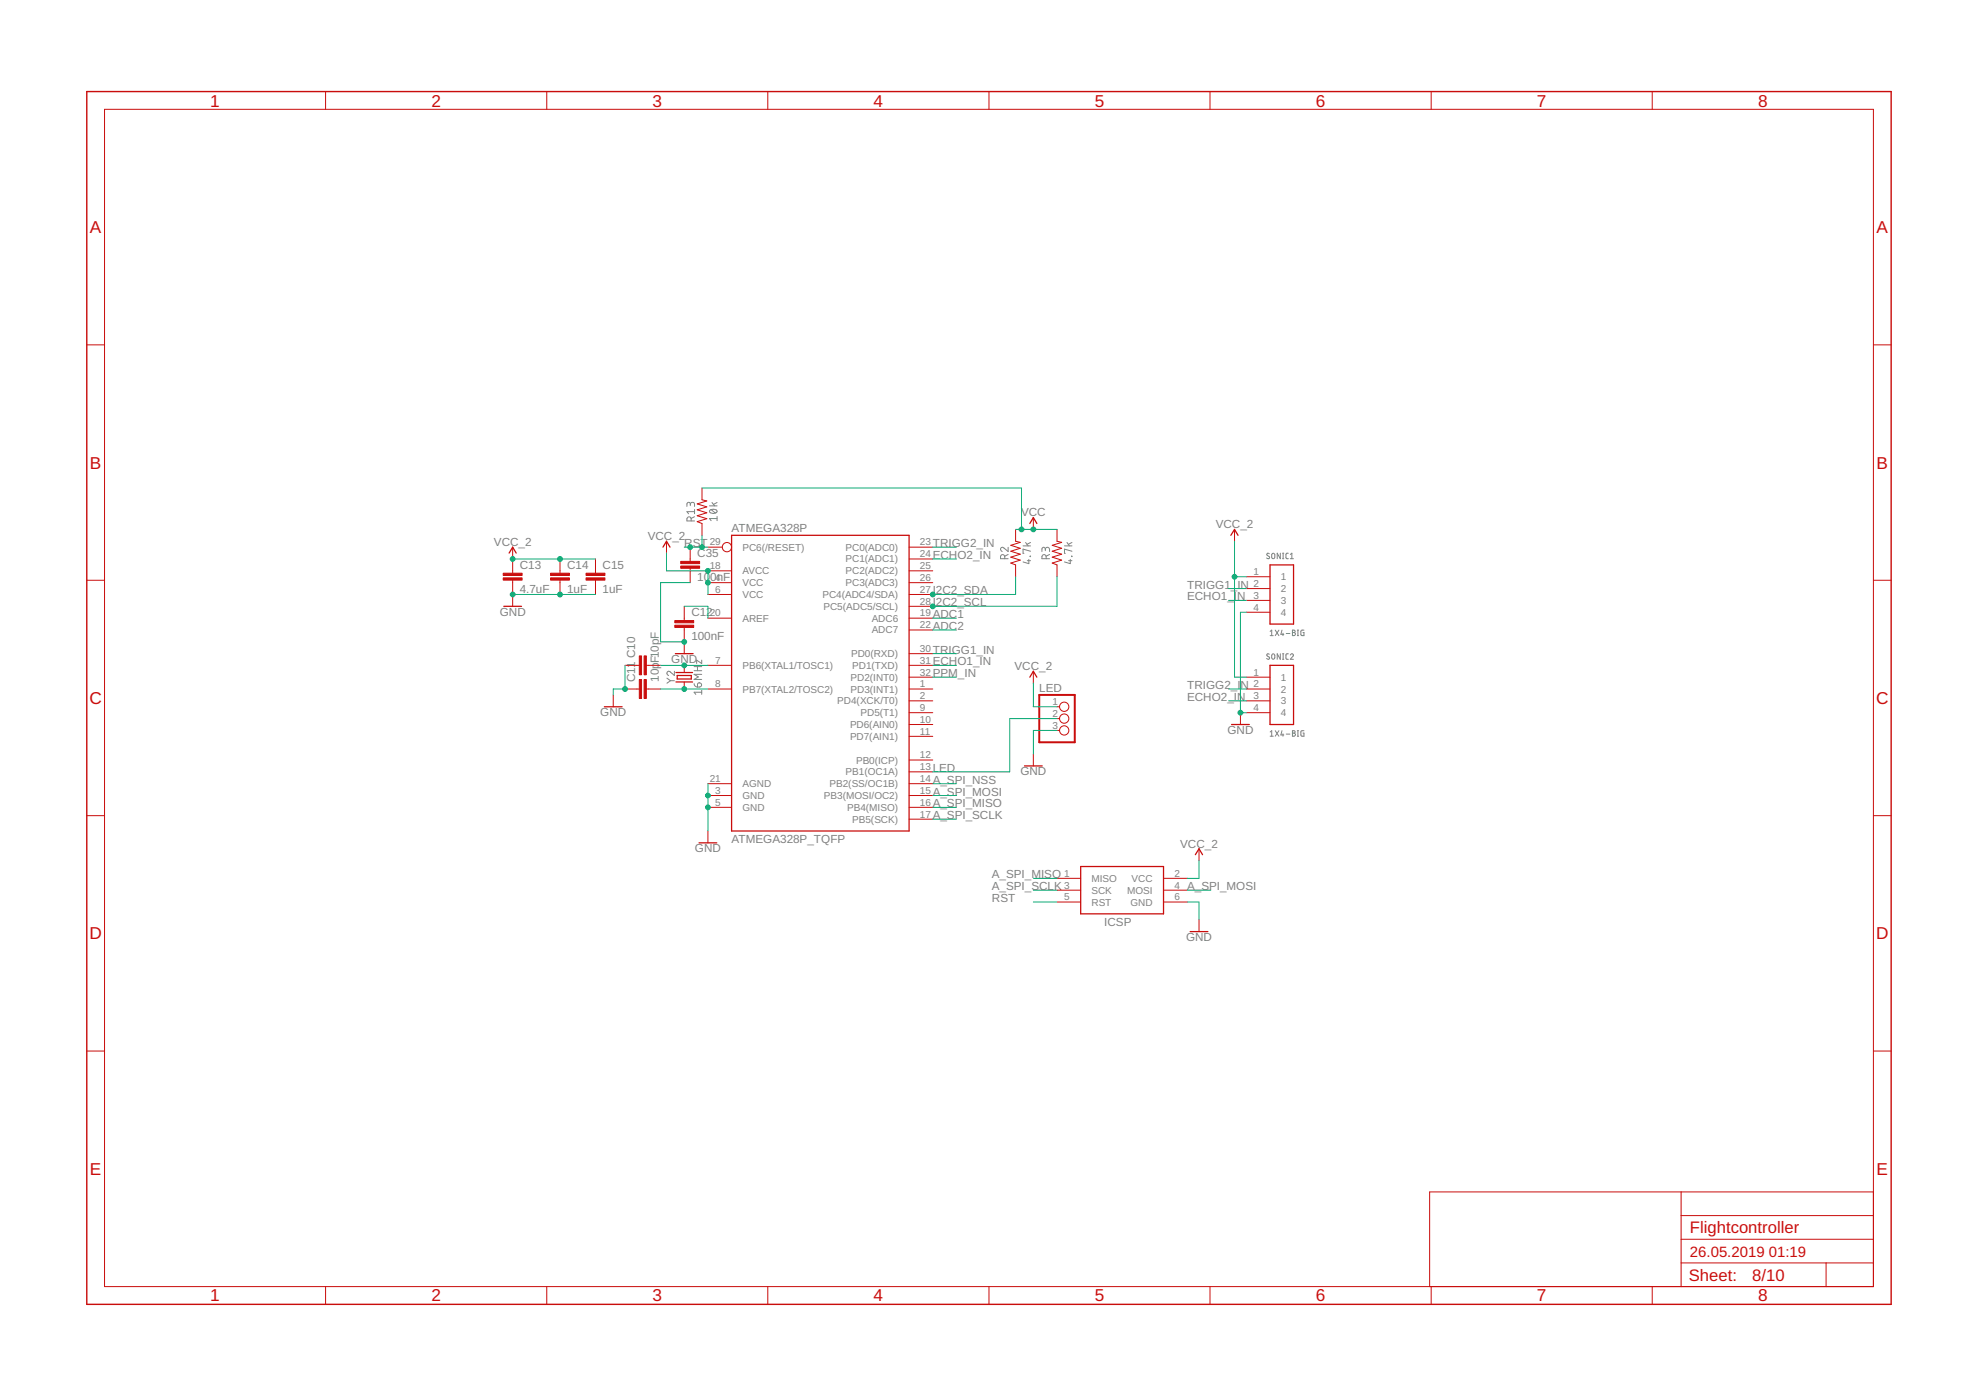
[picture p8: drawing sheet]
<svg xmlns="http://www.w3.org/2000/svg" width="297mm" height="210mm" viewBox="0 0 297 210" stroke-linecap="round" stroke-linejoin="round" font-family="sans-serif">
<g fill="none" stroke="#808080" stroke-width=".15">
<path d="M103.7 75.8a.32 .32 0 0 1 .3-.3 .32 .32 0 0 1 .4 .3v.3M103.7 76v-.4l-.3-.1-.2 .2v.4M103.8 78.3v-.3a.32 .32 0 0 0-.3-.4 .32 .32 0 0 0-.3 .4v.3h1.2M104.4 77.6l-.6 .3M104.4 76.9h-1.2l.3 .3M104.4 76.6v.6M106.6 76h1.1M106.7 76.6a.72 .72 0 0 1 1 .2 .67 .67 0 0 1-1.1 0zM106.8 76.6l.7 .5M107 75.5l.4 .5M107.7 77.9h-1.1l.2 .3M107.7 77.6v.6"/>
<path d="M107.7 75.5l-.5 .3M105.4 99.2v.5l-.7-.5v.5M151 83.9l-.1-.4a.31 .31 0 0 0-.3-.2 .31 .31 0 0 0-.3 .3v.3h1.2M151.5 82.2v.7l-.7-.6a.31 .31 0 0 0-.5 .1 .31 .31 0 0 0 .3 .5M151.5 83.3l-.5 .3M153.7 82h1.1M154.1 81.5l.4 .5M154.3 84.2h.5M154.6 84.1v.6l-.9-.3M154.8 83.6h.1M154.8 82.8l-1.1-.3v.6h.1M154.8 81.5l-.5 .3"/>
<path d="M157.1 82.5a.32 .32 0 0 1 .3-.3 .32 .32 0 0 1 .3 .3v.4M157.1 82.7l-.1-.3-.3-.2-.1 .2-.1 .5M157.2 83.9l-.1-.4a.31 .31 0 0 0-.3-.2 .31 .31 0 0 0-.3 .3v.3h1.2M157.7 83.3l-.5 .3M159.9 82h1.2M160.3 81.5l.4 .5M160.5 84.2h.6M160.8 84.1v.6l-.9-.3M161 83.6h.1zM161.1 82.8l-1.2-.3v.6h.2M161.1 81.5l-.6 .3M190.7 83.2l-.3-.1-.1 .2 .4 .4v.2h-.1l-.3-.1"/>
<path d="M190.7 98.3h-.3l-.1 .1 .4 .4v.2l-.1 .1-.3-.2M190.8 94.9l.3-.2v.8M190.8 95.5h.5M191.2 83.2h.3v.5a.23 .23 0 0 1-.2 .2 .23 .23 0 0 1-.2-.2zM191.2 98.3h.2l.1 .2v.3l-.1 .2a.22 .22 0 0 1-.3-.2zM191.6 94.7l.6 .8M192.2 94.7l-.6 .8M192.4 83.1v.8l-.5-.8v.8M192.4 98.2v.9l-.5-.9v.9M192.6 94.7l-.2 .6h.5M192.7 83.1h.2M192.7 83.9h.2"/>
<path d="M192.7 99.1h.2M192.7 98.2h.2M192.8 95.1v.4M192.8 83.1v.8M192.8 98.2v.9M193.3 95.2h.5M193.6 83.1h-.3l-.1 .2v.6h.4M193.6 98.2l-.3 .1-.1 .1v.6l.4 .1M193.9 98.4a.23 .23 0 0 1 .3-.2 .23 .23 0 0 1 .1 .4l-.4 .5h.4M193.9 83.9h.4M193.9 83.3l.2-.2v.8M194.2 94.7h.3l.1 .2-.2 .1 .2 .3-.2 .2h-.2z"/>
<path d="M194.2 95h.2M194.9 95.5h.2M194.9 94.7h.2M195 94.7v.8M195.9 94.7l-.4 .1v.7h.4v-.5h-.1M100.2 101.9l.5 .4M100.7 102.3l-.5 .4M100.7 102.3h.6M101.3 100.9v.6l-.6-.5a.31 .31 0 0 0-.5 0 .31 .31 0 0 0 .3 .5M104.3 102.7l.1 .3 .4 .2M104.3 100.8h1.1M104.3 100.2h1.1"/>
<path d="M104.8 100.2v.6M104.9 102.7a.32 .32 0 0 1 .5 .1 .32 .32 0 0 1-.3 .4h-.3zM105.4 104h-1.1l.2 .3M105.4 103.7v.6M105.4 101.3h-1.1l.6 .4-.6 .4h1.1M190.8 110l.3-.2v.8M190.8 110.6h.5M191.6 109.8l.6 .8M192.2 109.8l-.6 .8M192.6 109.8l-.2 .6h.5M192.8 110.3v.3M193.3 110.3h.5"/>
<path d="M194.2 109.8h.3l.1 .2-.2 .2 .2 .2-.2 .2h-.2zM194.2 110.2h.2M194.9 110.6h.2M194.9 109.8h.2M195 109.8v.8M195.9 109.8l-.4 .1v.7h.4v-.4h-.1"/>
</g>
<g fill="none" stroke="#c90d0c" stroke-width=".19">
<path d="M154.7 78.7l.6-.9 .5 .9M75.7 91.1h2.7M76.5 83.1l.5-.9 .6 .9M99.6 82.2l.5-.9 .6 .9M101.5 98.2h2.6M109.9 80.4h26.7v44.5h-26.7zM184.9 80.4l.6-.9 .5 .9M190.8 84.9h3.6v8.9h-3.6zM190.8 100h3.6v8.9h-3.6zM90.8 106.2h2.7M101.6 101h2.5M101.6 102.5h2.5"/>
<path d="M101.7 101.5h2.2v.5h-2.2zM153.9 115.1h2.7M154.7 101.7l.6-.8 .5 .8M185 108.9h2.7M105 126.6h2.7M162.4 130.2h12.4v7.1h-12.4zM178.8 140h2.7M179.6 128.4l.5-.9 .6 .9"/>
</g>
<g fill="none" stroke="#c90d0c" stroke-width=".15">
<path d="M15.7 16.4h265.8v176.9h-265.8zM48.9 13.8v2.6M82.1 13.8v2.6M115.4 13.8v2.6M148.6 13.8v2.6M181.8 13.8v2.6M215 13.8v2.6M248.2 13.8v2.6M13 51.8h2.7M281.5 51.8h2.6M105.5 73.3v1.8l.7 .2-1.4 .4 1.4 .5-1.4 .4 1.4 .4-1.4 .5 1.4 .4-1.4 .5 .7 .3v1.7M152.6 79.5v1.8l.7 .2-1.4 .4 1.4 .5-1.4 .4 1.4 .5-1.4 .4 1.4 .5-1.4 .4 .7 .3v1.8"/>
<path d="M155.3 77.8v1.7M158.8 79.5v1.8l.7 .2-1.4 .4 1.4 .5-1.4 .4 1.4 .5-1.4 .4 1.4 .5-1.4 .4 .7 .3v1.8M185.5 79.5v1.8M13 87.2h2.7M77 82.2v3.9M77 87.2v3.9M84.1 84v2.1M84.1 87.2v2.1M89.5 84v2.1M89.5 87.2v2.1M93.9 100h2.2M97.1 100h2.2"/>
<path d="M100.1 81.3v1.8M102.8 91.1v2.1M102.8 94.3v3.9M102.8 100v1M103.7 82.2v2.1M103.7 85.4v2.1M106.4 100h3.5M106.4 87.5h3.5M106.4 89.3h3.5M106.4 92.9h3.5M106.4 85.8h3.5M106.4 82.2h2.1"/>
<path d="M136.6 100h3.5M136.6 87.5h3.5M136.6 89.3h3.5M136.6 92.9h3.5M136.6 85.8h3.5M136.6 98.2h3.5M136.6 94.7h3.5M136.6 91.1h3.5M136.6 84h3.5M136.6 82.2h3.5M187.3 86.7h3.5M187.3 88.4h3.5"/>
<path d="M187.3 90.2h3.5M187.3 92h3.5M281.5 87.2h2.6M92.1 104.4v1.8M93.9 103.5h2.2M97.1 103.5h2.2M102.8 102.5v1M106.4 103.5h3.5M106.4 119.5h3.5M106.4 117.8h3.5M136.6 103.5h3.5M136.6 119.5h3.5"/>
<path d="M136.6 117.8h3.5M136.6 116h3.5M136.6 114.2h3.5M136.6 110.6h3.5M136.6 108.9h3.5M136.6 107.1h3.5M136.6 105.3h3.5M136.6 101.7h3.5M155.3 100.9v1.7M155.3 113.3v1.8M158.8 106.2h.4M158.8 108h.4"/>
<path d="M158.8 109.7h.4M186.4 107.1v1.8M187.3 103.5h3.5M187.3 107.1h3.5M187.3 105.3h3.5M187.3 101.7h3.5M13 122.6h2.7M106.4 121.3h3.5M106.4 124.9v1.7M136.6 123.1h3.5M136.6 121.3h3.5M158.8 132h3.6"/>
<path d="M158.8 133.8h3.6M158.8 135.5h3.6M174.8 132h3.6M174.8 133.8h3.6M174.8 135.5h3.6M180.1 127.5v1.8M180.1 138.2v1.8M281.5 122.6h2.6M13 157.9h2.7M281.5 157.9h2.6M252.6 179.1v14.2M281.5 179.1h-66.7v14.2"/>
<path d="M48.9 193.3v2.7M82.1 193.3v2.7M115.4 193.3v2.7M148.6 193.3v2.7M181.8 193.3v2.7M215 193.3v2.7M248.2 193.3v2.7M252.6 189.8h28.9M252.6 186.2h28.9M252.6 182.6h28.9M274.4 189.8v3.5"/>
<circle cx="109.2" cy="82.2" r=".7"/>
<circle cx="159.9" cy="106.2" r=".7"/>
<circle cx="159.9" cy="108" r=".7"/>
<circle cx="159.9" cy="109.7" r=".7"/>
</g>
<g fill="#c90d0c" stroke="#c90d0c" stroke-width=".15">
<path d="M96.8 98.6h.3v2.8h-.3z"/>
<path d="M96.1 98.6h.3v2.8h-.3z"/>
<path d="M96.8 102.1h.3v2.8h-.3z"/>
<path d="M96.1 102.1h.3v2.8h-.3z"/>
<path d="M101.4 93.9h2.8v.4h-2.8z"/>
<path d="M101.4 93.2h2.8v.4h-2.8z"/>
<path d="M75.6 86.8h2.8v.4h-2.8z"/>
<path d="M75.6 86.1h2.8v.4h-2.8z"/>
<path d="M82.7 86.8h2.9v.4h-2.9z"/>
<path d="M82.7 86.1h2.9v.4h-2.9z"/>
<path d="M88.1 86.8h2.8v.4h-2.8z"/>
<path d="M88.1 86.1h2.8v.4h-2.8z"/>
<path d="M102.3 85h2.8v.4h-2.8z"/>
<path d="M102.3 84.3h2.8v.4h-2.8z"/>
</g>
<path d="M156.1 104.4h5.4v7.1h-5.4z" fill="none" stroke="#c90d0c" stroke-width=".3"/>
<path d="M13 13.8h271.1v182.2h-271.1z" fill="none" stroke="#c90d0c" stroke-width=".21"/>
<g fill="none" stroke="#0dab76" stroke-width=".15">
<path d="M105.5 73.3h48v6.2M152.6 79.5h6.2M77 89.3h12.5M77 84h12.5M93.9 100v3.5h-1.8v.9M99.3 100h7.1M100.1 83.1v2.7h6.3v3.5M102.8 91.1h3.6v1.8M102.8 82.2h3.6M103.7 87.5h-4.4v8.9h3.5M105.5 80.4v1.8M140.1 100h3.6"/>
<path d="M140.1 84h3.6M140.1 82.2h3.6M140.1 98.2h3.6M140.1 92.9h3.6M140.1 94.7h3.6M152.6 86.7v2.6h-12.5M158.8 86.7v4.4h-18.7M184.6 88.4h2.7M184.6 90.2h2.7M185.5 81.3v20.4h1.8M185.5 86.7h1.8M187.3 92h-.9v15.1h.9"/>
<path d="M99.3 103.5h7.1M106.4 117.8v7.1M140.1 101.7h3.6M140.1 119.5h3.6M140.1 117.8h3.6M155.3 102.6v3.6h3.5M158.8 109.7h-3.5v3.6M158.8 108h-7.1v8h-11.6M184.6 103.5h2.7M184.6 105.3h2.7M140.1 123.1h3.6M140.1 121.3h3.6"/>
<path d="M155.3 135.5h3.5M155.3 132h3.5M155.3 133.8h3.5M178.4 135.5h1.7v2.7M178.4 133.8h3.5M180.1 129.3v2.7h-1.7"/>
</g>
<g fill="#0dab76" stroke="#0dab76" stroke-width=".15">
<circle cx="93.9" cy="103.5" r=".36"/>
<circle cx="106.4" cy="119.5" r=".36"/>
<circle cx="106.4" cy="121.3" r=".36"/>
<circle cx="102.8" cy="96.4" r=".36"/>
<circle cx="84.1" cy="89.3" r=".36"/>
<circle cx="77" cy="89.3" r=".36"/>
<circle cx="186.4" cy="107.1" r=".36"/>
<circle cx="155.3" cy="79.5" r=".36"/>
<circle cx="153.5" cy="79.5" r=".36"/>
<circle cx="102.8" cy="100" r=".36"/>
<circle cx="102.8" cy="103.5" r=".36"/>
<circle cx="106.4" cy="87.5" r=".36"/>
<circle cx="106.4" cy="85.8" r=".36"/>
<circle cx="84.1" cy="84" r=".36"/>
<circle cx="77" cy="84" r=".36"/>
<circle cx="185.5" cy="86.7" r=".36"/>
<circle cx="140.1" cy="91.1" r=".36"/>
<circle cx="140.1" cy="89.3" r=".36"/>
<circle cx="103.7" cy="82.2" r=".36"/>
<circle cx="105.5" cy="82.2" r=".36"/>
</g>
<g font-size="2.6" fill="#c90d0c">
<text x="31.6" y="16">1</text>
<text x="64.8" y="16">2</text>
<text x="98" y="16">3</text>
<text x="131.3" y="16">4</text>
<text x="164.5" y="16">5</text>
<text x="197.7" y="16">6</text>
<text x="230.9" y="16">7</text>
<text x="264.1" y="16">8</text>
<text x="13.5" y="35">A</text>
<text x="282" y="35">A</text>
<text x="13.5" y="70.4">B</text>
<text x="282" y="70.4">B</text>
<text x="13.4" y="105.8">C</text>
<text x="281.9" y="105.8">C</text>
<text x="13.4" y="141.2">D</text>
<text x="281.9" y="141.2">D</text>
<text x="13.5" y="176.5">E</text>
<text x="282" y="176.5">E</text>
<text x="31.6" y="195.6">1</text>
<text x="64.8" y="195.6">2</text>
<text x="98" y="195.6">3</text>
<text x="131.3" y="195.6">4</text>
<text x="164.5" y="195.6">5</text>
<text x="197.7" y="195.6">6</text>
<text x="230.9" y="195.6">7</text>
<text x="264.1" y="195.6">8</text>
</g>
<g font-size="2.5" fill="#c90d0c">
<text x="253.9" y="185.3">Flightcontroller</text>
<text x="253.7" y="192.5">Sheet:</text>
<text x="263.3" y="192.4">8/10</text>
</g>
<g font-size="2.2" fill="#c90d0c">
<text x="253.9" y="188.9">26.05.2019</text>
<text x="265.8" y="188.9">01:19</text>
</g>
<g font-size="1.8" fill="#808080">
<text x="153.4" y="77.6">VCC</text>
<text x="74.2" y="82">VCC_2</text>
<text x="97.3" y="81.1">VCC_2</text>
<text x="102.8" y="82.2">RST</text>
<text x="104.8" y="83.7">C35</text>
<text x="109.9" y="79.9">ATMEGA328P</text>
<text x="140.1" y="82.2">TRIGG2_IN</text>
<text x="140.1" y="84">ECHO2_IN</text>
<text x="182.7" y="79.4">VCC_2</text>
<text x="78.1" y="89">4.7uF</text>
<text x="78.1" y="85.5">C13</text>
<text x="85.2" y="89">1uF</text>
<text x="85.2" y="85.5">C14</text>
<text x="90.5" y="89">1uF</text>
<text x="90.5" y="85.5">C15</text>
<text x="104.8" y="87.3">100nF</text>
<text x="140.1" y="89.3">I2C2_SDA</text>
<text x="178.4" y="88.4">TRIGG1_</text>
<text x="185.9" y="88.4">IN</text>
<text x="75.1" y="92.5">GND</text>
<text x="103.9" y="92.6">C12</text>
<text x="140.1" y="91.1">I2C2_SCL</text>
<text x="140.1" y="92.9">ADC1</text>
<text x="140.1" y="94.6">ADC2</text>
<text x="178.4" y="90.2">ECHO1_I</text>
<text x="185.9" y="90.2">N</text>
<text x="100.9" y="99.6">GND</text>
<text x="103.9" y="96.2">100nF</text>
<text x="140.1" y="101.8">PPM_IN</text>
<text x="140.1" y="98.2">TRIGG1_IN</text>
<text x="140.1" y="100">ECHO1_IN</text>
<text x="152.4" y="100.7">VCC_2</text>
<text x="90.2" y="107.6">GND</text>
<text x="95.4" y="102.5" transform="rotate(-90 95.4 102.5)">C11 C10</text>
<text x="99" y="102.5" transform="rotate(-90 99 102.5)">10pF10pF</text>
<text x="156.1" y="104">LED</text>
<text x="178.4" y="103.5">TRIGG2_I</text>
<text x="178.4" y="105.3">ECHO2_IN</text>
<text x="186.4" y="103.5">N</text>
<text x="184.4" y="110.3">GND</text>
<text x="140.1" y="119.5">A_SPI_MOSI</text>
<text x="140.1" y="117.8">A_SPI_NSS</text>
<text x="140.1" y="116">LED</text>
<text x="153.3" y="116.5">GND</text>
<text x="140.1" y="123.1">A_SPI_SCLK</text>
<text x="140.1" y="121.3">A_SPI_MISO</text>
<text x="104.4" y="128.1">GND</text>
<text x="109.9" y="126.6">ATMEGA328P_TQFP</text>
<text x="149" y="132">A_SPI_MISO</text>
<text x="177.3" y="127.4">VCC_2</text>
<text x="149" y="133.8">A_SPI_SCLK</text>
<text x="149" y="135.5">RST</text>
<text x="178.4" y="133.8">A_SPI_MOSI</text>
<text x="165.9" y="139.1">ICSP</text>
<text x="178.2" y="141.4">GND</text>
</g>
<g font-size="1.5" fill="#808080">
<text x="106.6" y="82">29</text>
<text x="111.6" y="82.7">PC6(/RESET)</text>
<text x="127.1" y="82.7">PC0(ADC0)</text>
<text x="138.2" y="83.7">24</text>
<text x="138.2" y="82">23</text>
<text x="106.6" y="85.5">18</text>
<text x="107.5" y="87.3">4</text>
<text x="107.5" y="89.1">6</text>
<text x="111.6" y="88.1">VCC</text>
<text x="111.6" y="89.8">VCC</text>
<text x="111.6" y="86.3">AVCC</text>
<text x="123.6" y="89.8">PC4(ADC4/SDA)</text>
<text x="127.1" y="88.1">PC3(ADC3)</text>
<text x="127.1" y="86.3">PC2(ADC2)</text>
<text x="127.1" y="84.5">PC1(ADC1)</text>
<text x="138.2" y="89.1">27</text>
<text x="138.2" y="87.3">26</text>
<text x="138.2" y="85.5">25</text>
<text x="188.3" y="86.4">1</text>
<text x="188.3" y="88.2">2</text>
<text x="188.3" y="90">3</text>
<text x="192.4" y="87.2">1</text>
<text x="192.4" y="89">2</text>
<text x="106.6" y="92.6">20</text>
<text x="111.6" y="93.4">AREF</text>
<text x="123.7" y="91.6">PC5(ADC5/SCL)</text>
<text x="131" y="95.2">ADC7</text>
<text x="131" y="93.4">ADC6</text>
<text x="138.2" y="94.4">22</text>
<text x="138.2" y="92.6">19</text>
<text x="138.2" y="90.8">28</text>
<text x="188.3" y="91.7">4</text>
<text x="192.4" y="90.7">3</text>
<text x="192.4" y="92.5">4</text>
<text x="107.5" y="99.7">7</text>
<text x="111.6" y="100.5">PB6(XTAL1/TOSC1)</text>
<text x="127.9" y="98.7">PD0(RXD)</text>
<text x="128" y="100.5">PD1(TXD)</text>
<text x="138.2" y="101.5">32</text>
<text x="138.2" y="99.7">31</text>
<text x="138.2" y="98">30</text>
<text x="188.3" y="101.5">1</text>
<text x="107.5" y="103.3">8</text>
<text x="111.6" y="104.1">PB7(XTAL2/TOSC2)</text>
<text x="125.8" y="105.8">PD4(XCK/T0)</text>
<text x="127.8" y="104.1">PD3(INT1)</text>
<text x="127.8" y="102.3">PD2(INT0)</text>
<text x="129.3" y="107.6">PD5(T1)</text>
<text x="138.2" y="106.8">9</text>
<text x="138.2" y="105.1">2</text>
<text x="138.2" y="103.3">1</text>
<text x="158.1" y="106">1</text>
<text x="158.1" y="107.7">2</text>
<text x="188.3" y="103.3">2</text>
<text x="188.3" y="105.1">3</text>
<text x="188.3" y="106.8">4</text>
<text x="192.4" y="102.3">1</text>
<text x="192.4" y="104.1">2</text>
<text x="192.4" y="105.8">3</text>
<text x="192.4" y="107.6">4</text>
<text x="127.7" y="111.2">PD7(AIN1)</text>
<text x="127.7" y="109.4">PD6(AIN0)</text>
<text x="138.2" y="114">12</text>
<text x="138.2" y="110.4">11</text>
<text x="138.2" y="108.6">10</text>
<text x="158.1" y="109.5">3</text>
<text x="106.6" y="117.5">21</text>
<text x="107.5" y="119.3">3</text>
<text x="111.6" y="118.3">AGND</text>
<text x="124.6" y="118.3">PB2(SS/OC1B)</text>
<text x="127.1" y="116.5">PB1(OC1A)</text>
<text x="128.6" y="114.7">PB0(ICP)</text>
<text x="138.2" y="119.3">15</text>
<text x="138.2" y="117.5">14</text>
<text x="138.2" y="115.7">13</text>
<text x="107.5" y="121.1">5</text>
<text x="111.6" y="120.1">GND</text>
<text x="111.6" y="121.8">GND</text>
<text x="123.8" y="120.1">PB3(MOSI/OC2)</text>
<text x="127.3" y="121.8">PB4(MISO)</text>
<text x="128" y="123.6">PB5(SCK)</text>
<text x="138.2" y="122.8">17</text>
<text x="138.2" y="121.1">16</text>
<text x="159.9" y="131.7">1</text>
<text x="176.4" y="131.7">2</text>
<text x="159.9" y="133.5">3</text>
<text x="159.9" y="135.3">5</text>
<text x="164" y="132.5">MISO</text>
<text x="164" y="134.3">SCK</text>
<text x="164" y="136.1">RST</text>
<text x="169.3" y="134.3">MOSI</text>
<text x="169.8" y="136.1">GND</text>
<text x="170" y="132.5">VCC</text>
<text x="176.4" y="135.3">6</text>
<text x="176.4" y="133.5">4</text>
</g>
</svg>
